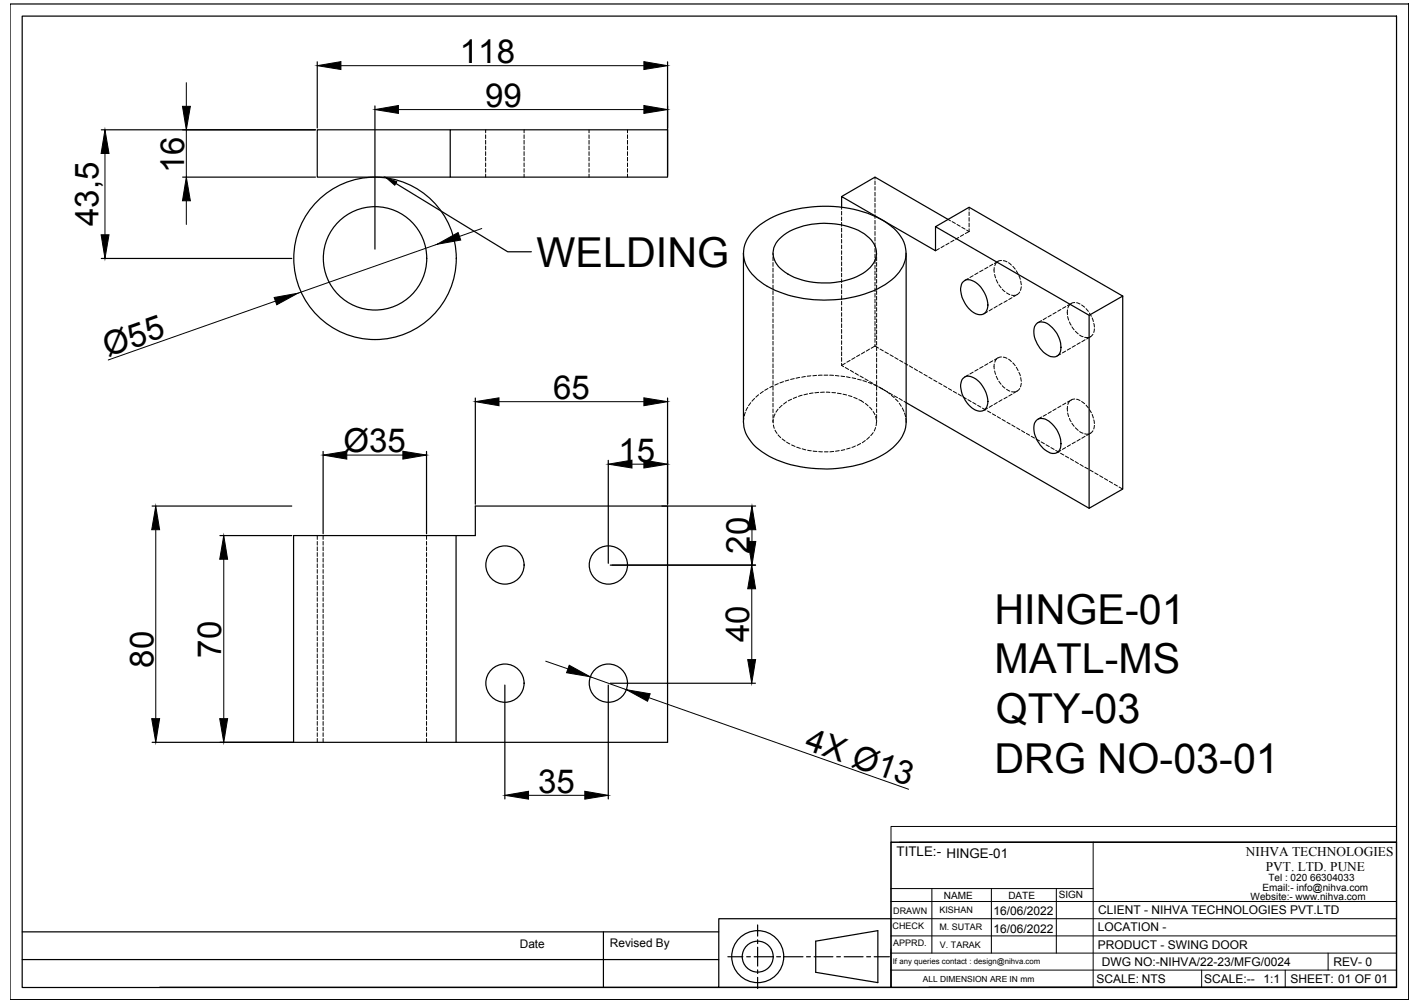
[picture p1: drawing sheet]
<svg xmlns="http://www.w3.org/2000/svg" width="297mm" height="210mm" viewBox="0 0 297 210" stroke-linecap="round" stroke-linejoin="round" font-family="sans-serif">
<!-- layer: 0 -->
<g fill="none" stroke="#000" stroke-width=".25">
<path d="M2.1 .8h292.6v208.4h-292.6zM4.6 3.4h287.5v203.3h-287.5zM66.4 12.9v13.9M139.6 12.9v23.8M21.2 27.2h44.8M38.2 37.1h27.8M78.4 22.2v29.9M82.8 38.4l23.4 14.3h5M94.2 27.2h45.4v9.9h-45.4zM94.2 27.2h-27.8v9.9h27.8M21.2 54.1h39.8M155.5 53v35.3a8.4 8.4 0 0 0 4.6 6.7 26.4 26.4 0 0 0 19.3 2.3 15.1 15.1 0 0 0 9.3-5.9l.6-1.2 .3-1.9v-35.3"/>
<path d="M157.7 48.2a19.5 19.5 0 0 1 12.2-4.9 24.3 24.3 0 0 1 15.8 3.5 7.2 7.2 0 0 1 3.6 7.7 10.1 10.1 0 0 1-5.8 6 26.8 26.8 0 0 1-23-.6 9.2 9.2 0 0 1-4.9-6.2 6.6 6.6 0 0 1 2.1-5.5zM163.1 50a13.9 13.9 0 0 1 10.1-3.2 13.6 13.6 0 0 1 8.6 3 4.2 4.2 0 0 1-.2 6.6 15.6 15.6 0 0 1-13.1 2.4 9.7 9.7 0 0 1-6.3-4 4 4 0 0 1 .9-4.8zM176.1 43.4v-2.3l19.6 11.4v-5.1M176.1 41.1l6.9-4 15.3 8.8M201.5 59a1.94 1.94 0 0 1 2.6 .1 6 6 0 0 1 2.4 5.5 1.7 1.7 0 0 1-2.8 .8 5.9 5.9 0 0 1-2.6-5.9zM201.5 79.2a1.94 1.94 0 0 1 2.6 .1 6 6 0 0 1 2.4 5.5 1.7 1.7 0 0 1-2.8 .8 5.8 5.8 0 0 1-2.6-5.8zM216.8 67.8a2.39 2.39 0 0 1 3.3 .8 5.4 5.4 0 0 1 1.6 5.2 1.66 1.66 0 0 1-2.7 .4 5.9 5.9 0 0 1-2.6-5.8zM227.8 66l7.1-4v40.3l-7.1 4.1zM234.9 62l-32.2-18.6-7 4 32.1 18.6M67.6 94.5v17.2M89.2 94.5v17.2M99.4 83.3v22.2"/>
<path d="M127.2 96.3v21.6M139.6 83.3v22.2M189.6 84.3l38.2 22.1M216.8 88a2.39 2.39 0 0 1 3.3 .8 5.4 5.4 0 0 1 1.6 5.2 1.66 1.66 0 0 1-2.7 .4 5.9 5.9 0 0 1-2.6-5.8zM31.8 105.9h29.2M46 112.1h15M95.4 112.1h4v-6.2h40.2v49.4h-107.8M95.4 112.1h-34v43.2M95.4 112.1v43.2M127.7 118.3h30.4M138.5 105.9h19.6M105.6 143.4v23.8"/>
<path d="M127.2 143.4v23.8M127.7 143h30.3M186.4 176.3h105.7v30.3h-105.7zM4.6 195h145.8M126.2 195v11.7M158.5 193.6v2.3M158.5 196.7v.8M158.5 198.2v4M170.6 197l13-2.2v10.8l-13-2.1zM186.4 192.3h-36v14.3h-117M4.6 200.8h145.8M150.4 206.6h36"/>
<path d="M152.3 200.2h3.1M156.2 200.2h.8M157.8 200.2h3.9M158.5 203v.7M158.5 204.5v2.4M162.5 200.2h.8M164 200.2h4M168.7 200.2h.8M170.3 200.2h3.9M175 200.2h.8M176.6 200.2h3.9M181.3 200.2h.8"/>
<path d="M182.9 200.2h3.1M194.3 206.6h97.8"/>
<circle cx="78.4" cy="54.1" r="17"/>
<circle cx="78.4" cy="54.1" r="10.8"/>
<circle cx="105.6" cy="118.2" r="4"/>
<circle cx="127.3" cy="118.2" r="4"/>
<circle cx="105.6" cy="143" r="4"/>
<circle cx="127.3" cy="143" r="4"/>
<circle cx="158.5" cy="200.2" r="5.4"/>
<circle cx="158.5" cy="200.2" r="3.2"/>
</g>
<g fill="none" stroke="#000" stroke-width=".21">
<path d="M39 17.3v5M71.3 13.7h63.4M22 32.1v17M39 27.2v9.9M83.3 22.9h51.4M101.6 27.2v.6M101.6 28.2v.8M101.6 29.4v.8M101.6 30.6v.8M101.6 31.7v.8M101.6 32.9v.8M101.6 34.1v.8"/>
<path d="M101.6 35.3v.8M101.6 36.4v.7M109.6 27.2v.6M109.6 28.2v.8M109.6 29.4v.8M109.6 30.6v.8M109.6 31.7v.8M109.6 32.9v.8M109.6 34.1v.8M109.6 35.3v.8M109.6 36.4v.7M123.2 27.2v.6"/>
<path d="M123.2 28.2v.8M123.2 29.4v.8M123.2 30.6v.8M123.2 31.7v.8M123.2 32.9v.8M123.2 34.1v.8M123.2 35.3v.8M123.2 36.4v.7M131.3 27.2v.6M131.3 28.2v.8M131.3 29.4v.8M131.3 30.6v.8"/>
<path d="M131.3 31.7v.8M131.3 32.9v.8M131.3 34.1v.8M131.3 35.3v.8M131.3 36.4v.7M183 37.1v.4M183 37.9v.7M183 39.1v.7M39 42v5M91.4 51.1l-29.1 10.3M100.8 47.8l-4.7 1.7M161.7 53v.4"/>
<path d="M161.7 53.7v.9M161.7 54.9v.8M161.7 56.1v.8M161.7 57.3v.8M161.7 58.5v.8M161.7 59.7v.7M176.1 43.4v.4M176.1 44.2v.8M176.1 45.4v.8M176.1 46.6v.8M176.1 47.7v.8M176.1 48.9v.8"/>
<path d="M176.1 50.1v.8M176.1 51.3v.8M176.1 52.5v.7M176.1 53.6v.8M176.1 54.8v.8M176.1 56v.8M176.1 57.2v.7M176.1 58.4v.7M176.1 59.5v.8M183 40.2v.8M183 41.4v.8M183 42.6v.8"/>
<path d="M183 43.8v.8M183 44.9v.8M183 46.1v.8M183 47.3v.8M183 48.5v.8M183 49.6v.8M183 50.8v.8M183 52v.8M183 53.2v.8M183 54.3v.8M183 55.5v.8M183 56.7v.8"/>
<path d="M183 57.9v.8M183 59.1v.7M183.4 53v.4M183.4 53.7v.9M183.4 54.9v.8M183.4 56.1v.8M183.4 57.3v.8M183.4 58.5v.8M183.4 59.7v.7M196.5 52l-.8 .5M197.5 51.4l-.7 .4M198.3 45.9l.5 .3"/>
<path d="M198.5 50.9l-.6 .4M199.2 46.4l.6 .4M199.5 50.3l-.6 .4M200.2 47l.7 .4M200.6 49.7l-.7 .4M201.2 47.6l.7 .3M201.6 49.1l-.7 .4M202.2 48.2l.5 .3M202.6 58.3l-.8 .4M202.7 43.4v.6M202.7 44.4v.7M202.7 45.5v.8"/>
<path d="M202.7 46.7v.8M202.7 47.9v.6M202.7 48.5l-.8 .4M203.6 57.7l-.7 .4M204.6 57.1l-.7 .4M205.6 56.5l-.7 .4M206.7 55.9l-.7 .4M207.7 55.3l-.7 .4M208 56v1M208.1 57.4l.2 .8M208.4 58.5l.3 .8M208.5 54.9l-.4 .7"/>
<path d="M208.9 59.6l.5 .6M209.5 54.5l-.7 .1-.8 .5M209.9 54.6l.7 .2M211 55l.6 .5M211.9 55.7l.5 .6M212.6 56.7l.4 .6M213.1 57.7l.3 .7M213.5 58.8l.1 .8M57.6 63l-35 12.3M161.7 60.8v.8M161.7 62v.8M161.7 63.2v.8"/>
<path d="M161.7 64.4v.7M161.7 65.6v.7M161.7 66.7v.8M161.7 67.9v.8M161.7 69.1v.8M161.7 70.3v.8M161.7 71.4v.8M161.7 72.6v.8M161.7 73.8v.8M161.7 75v.8M161.7 76.1v.8M161.7 77.3v.8"/>
<path d="M161.7 78.5v.8M161.7 79.7v.8M163.9 79.9l-.8 .2M165 79.5l-.8 .2M166.1 79.2l-.7 .2M167.3 79l-.8 .1M168.5 78.8l-.8 .1M169.6 78.6l-.7 .1M170.8 78.6h-.8M172 78.5l-.8 .1M172.4 78.5h.8M173.6 78.5l.8 .1"/>
<path d="M174.7 78.6l.8 .1M175.9 78.7l.8 .1M176.1 76.5l.4 .2M176.1 60.7v.8M176.1 61.9v.8M176.1 63.1v.7M176.1 64.2v.8M176.1 65.4v.8M176.1 66.6v.8M176.1 67.8v.8M176.1 68.9v.9M176.1 70.1v.8"/>
<path d="M176.1 71.3v.8M176.1 72.5v.8M176.1 73.6v.9M176.1 74.8v.8M176.1 76v.5M176.8 76.9l.7 .4M176.8 76l-.7 .5M177.1 78.9l.7 .1M177.8 75.4l-.6 .4M177.9 77.5l.6 .4M178.3 79.1l.7 .1M178.8 74.8l-.6 .4"/>
<path d="M178.9 78.1l.7 .4M179.4 79.4l.8 .1M179.9 74.2l-.7 .4M179.9 78.7l.7 .4M180.5 79.7l.8 .2M180.9 73.6l-.7 .5M180.9 79.3l.7 .4M181.9 73.1l-.7 .4M181.9 79.9l.7 .3M183 72.4l.8 .4M183 72.4l-.8 .5M183 60.3v.7"/>
<path d="M183 61.4v.8M183 62.6v.8M183 63.8v.8M183 65v.7M183 66.2v.7M183 67.3v.8M183 68.5v.8M183 69.7v.8M183 70.9v.8M183 72v.4M183.4 60.8v.8M183.4 62v.8"/>
<path d="M183.4 63.2v.8M183.4 64.4v.7M183.4 65.6v.7M183.4 66.7v.8M183.4 67.9v.8M183.4 69.1v.8M183.4 70.3v.8M183.4 71.4v.8M183.4 72.6v.8M183.4 73.8v.8M183.4 75v.8M183.4 76.1v.8"/>
<path d="M183.4 77.3v.8M183.4 78.5v.8M183.4 79.7v.8M184.1 73.1l.7 .3M185.1 73.6l.7 .4M186.2 74.2l.6 .4M187.2 74.8l.7 .4M188.2 75.4l.7 .4M189.2 76l.7 .4M190.2 76.6l.7 .4M191.2 77.2l.7 .4M192.3 77.8l.6 .3"/>
<path d="M193.3 78.3l.7 .4M194.3 78.9l.7 .4M195.3 79.5l.7 .4M202.6 78.5l-.8 .4M203.6 77.9l-.7 .4M204.6 77.3l-.7 .4M205.6 76.7l-.7 .4M206.6 65.2l-.8 .5M206.7 76.1l-.7 .4M207.6 64.6l-.7 .5M207.7 75.5l-.7 .4M208 76.2v1"/>
<path d="M208.1 77.6l.2 .7M208.4 78.7l.3 .7M208.5 75.1l-.4 .7M208.6 64l-.7 .5M208.9 79.8l.5 .6M209.5 74.7l-.7 .2-.8 .4M209.6 63.4l-.7 .5M209.7 60.5l.5 .5M209.9 74.7l.7 .3M210.6 61.3l.6 .4M210.7 62.9l-.7 .4M211 75.2l.6 .5"/>
<path d="M211.6 61.8h.8M211.7 62.3l-.7 .4M211.9 75.9l.5 .6M212.6 76.9l.4 .6M212.8 61.6l-.8 .5M213.1 77.9l.3 .7M213.3 61.1l-.5 .6M213.5 79l.1 .8M213.6 60l-.1 .8M217.9 67.1l-.8 .4M218.9 66.5l-.7 .4M219.9 65.9l-.7 .4"/>
<path d="M220.9 65.3l-.7 .4M221.9 74.1l-.8 .4M221.9 64.8l-.6 .3M222.9 73.5l-.7 .4M223 64.2l-.7 .3M223.3 64.8v1.1M223.3 66.2l.2 .8M223.7 67.4l.4 .7M223.8 63.8l-.4 .7M223.9 72.9l-.6 .4M224.1 63.5l-.8 .5M224.2 68.4l.5 .6"/>
<path d="M224.8 63.3l-.7 .2M224.9 69.3l.6 .6M224.9 72.3l-.6 .4M225.2 63.4l.7 .2M225.8 70.1l.8 .4M226 71.7l-.7 .4M226.3 63.8l.6 .5M226.9 70.6h.8M227 71.1l-.7 .4M227.2 64.6l.5 .6M227.9 65.5l.4 .7M228.1 70.5l-.8 .4"/>
<path d="M228.5 66.5l.2 .8M228.6 70l-.5 .5M228.8 67.7l.1 .7M228.9 68.8l-.1 .8M72.5 95.2h11.8M104.4 84.1h30.3M132.2 97.1h2.5M155.6 87.4l-.1 .9M155.9 86.3l-.2 .8M156.4 85.2l-.4 .8M157 84.3l-.4 .6M157.8 83.4l-.5 .6"/>
<path d="M158.7 82.6l-.6 .5M159.7 81.9l-.7 .5M160.6 81.3l-.6 .4M161.7 80.8l-.7 .3M161.7 80.8v.8M161.7 82v.8M161.7 83.2v.8M161.7 84.4v.8M161.7 85.6v.7M161.7 86.8v.7M161.7 87.9v.4M161.7 87.7v.8"/>
<path d="M161.8 88.9l.2 .7M162.1 90l.4 .7M162.1 86.6l-.2 .8M162.8 91l.5 .6M162.8 85.6l-.5 .7M162.8 80.3l-.7 .3M163.6 91.8l.6 .5M163.6 84.8l-.6 .5M164.5 92.5l.7 .4M164.5 84.1l-.6 .5M165.6 93.1l.7 .3M165.6 83.6l-.7 .3"/>
<path d="M166.7 93.6l.7 .2M166.7 83.1l-.8 .3M167.8 93.9l.8 .2M167.8 82.7l-.8 .3M168.9 94.2l.8 .1M168.9 82.5l-.7 .1M170.1 94.4l.8 .1M170.1 82.2l-.8 .2M171.3 94.5l.7 .1M171.3 82.1l-.8 .1M172.5 94.6h.7M172.5 82.1h-.9"/>
<path d="M172.8 82.1h.8M174 82.2h.8M174.4 94.5l-.8 .1M175.2 82.3l.8 .1M175.5 94.3l-.7 .1M176.3 82.5l.8 .2M176.7 94.1l-.7 .2M177.5 82.8l.7 .2M177.8 93.8l-.7 .2M178.6 83.2l.7 .3M178.9 93.3l-.7 .3M179.6 83.6l1.1 .6"/>
<path d="M180 92.8l-.7 .4M181 84.4l.6 .5M181 92.2l-.6 .5M181.6 80l.8 .3M181.9 85.2l.5 .6M181.9 91.4l-.6 .6M182.7 86.1l.3 .7M182.7 90.5l-.6 .7M182.7 80.5l.7 .3M183 80.5l.6 .3M183.2 87.2l.2 1.1-.2 .8M183.2 89.5l-.3 .7"/>
<path d="M183.4 80.8v.8M183.4 82v.8M183.4 83.2v.8M183.4 84.4v.8M183.4 85.6v.7M183.4 86.8v.7M183.8 81l1.4 .8M184 81.1l.6 .3M185 81.6l.7 .4M185.5 82l.7 .5M186 82.2l.7 .4M186.5 82.7l.6 .5"/>
<path d="M187 82.8l.7 .4M187.3 83.5l.6 .6M188.1 83.4l.7 .4M188.1 84.4l.4 .6M188.8 85.4l.3 .7M189.1 84l.5 .3M189.2 86.4l.2 .8M189.5 87.6l.1 .7M196.4 80.1l.6 .4M197.4 80.7l.7 .4M198.4 81.3l.7 .4M199.4 81.9l.7 .4"/>
<path d="M200.4 82.5l.7 .4M201.5 83l.6 .5M202.5 83.6l.6 .5M203.5 84.2l.7 .4M204.5 84.8l.7 .4M205.5 85.4l.7 .4M206.6 86l.6 .4M206.6 85.4l-.8 .5M207.6 86.6l.7 .4M207.6 84.8l-.7 .4M208.6 87.2l.7 .4M208.6 84.2l-.7 .5"/>
<path d="M209.6 87.8l.7 .4M209.6 83.6l-.7 .5M209.7 80.7l.5 .5M210.6 81.5l.6 .4M210.6 88.4l.7 .4M210.7 83.1l-.7 .4M211.6 82h.8M211.7 88.9l.6 .5M211.7 82.5l-.7 .4M212.7 89.5l.6 .4M212.8 81.8l-.8 .5M213.3 81.3l-.5 .6"/>
<path d="M213.6 80.2l-.1 .8M213.7 90.1l.7 .4M214.7 90.7l.7 .4M215.7 91.3l.7 .4M216.7 91.9l.8 .4M217.8 92.5l.7 .4M217.9 87.3l-.8 .4M218.8 93.1l.7 .4M218.9 86.7l-.7 .4M219.8 93.7l.7 .4M219.9 86.1l-.7 .4M220.8 94.3l.7 .3"/>
<path d="M220.9 85.5l-.7 .4M221.9 94.9l.6 .3M221.9 94.3l-.8 .4M221.9 84.9l-.6 .4M222.9 95.4l.6 .4M222.9 93.7l-.7 .4M223 84.4l-.7 .3M223.3 85v1M223.3 86.4l.2 .8M223.7 87.6l.4 .7M223.8 84l-.4 .7M223.9 96l.7 .4"/>
<path d="M223.9 93.1l-.6 .4M224.1 83.7l-.8 .4M224.2 88.6l.5 .6M224.8 83.5l-.7 .2M224.9 96.6l.7 .4M224.9 89.5l.6 .6M224.9 92.5l-.6 .4M225.2 83.6l.7 .2M225.8 90.3l.8 .4M225.9 97.2l.7 .4M226 91.9l-.7 .4M226.3 84l.6 .5"/>
<path d="M226.9 90.8h.8M226.9 97.8l.8 .4M227 91.3l-.7 .4M227.2 84.8l.5 .6M227.9 85.7l.4 .7M228 98.4l.7 .3M228.1 90.7l-.8 .4M228.5 86.7l.2 .8M228.6 90.2l-.5 .5M228.8 87.9l.1 .7M228.9 89l-.1 .8M229 99l.7 .3"/>
<path d="M230 99.6l.7 .3M32.6 110.9v39.5M46.8 117v33.4M66.4 112.1v.8M66.4 113.3v.8M66.4 114.5v.8M66.4 115.6v.8M66.4 116.8v.8M66.4 118v.8M66.4 119.2v.8M67.6 112.1v.8M67.6 113.3v.8"/>
<path d="M67.6 114.5v.8M67.6 115.6v.8M67.6 116.8v.8M67.6 118v.8M67.6 119.2v.8M89.2 112.1v.8M89.2 113.3v.8M89.2 114.5v.8M89.2 115.6v.8M89.2 116.8v.8M89.2 118v.8M89.2 119.2v.8"/>
<path d="M157.3 110.9v2.4M231 100.1l.7 .4M232.1 100.7l.6 .4M233.1 101.3l.7 .4M234.1 101.9l.8 .4M66.4 120.4v.7M66.4 121.5v.8M66.4 122.7v.8M66.4 123.9v.8M66.4 125.1v.7M66.4 126.3v.7M66.4 127.5v.7"/>
<path d="M66.4 128.6v.8M66.4 129.8v.8M66.4 131v.8M66.4 132.2v.7M66.4 133.3v.8M66.4 134.5v.8M66.4 135.7v.8M66.4 136.8v.9M66.4 138v.8M66.4 139.2v.8M67.6 120.4v.7M67.6 121.5v.8"/>
<path d="M67.6 122.7v.8M67.6 123.9v.8M67.6 125.1v.7M67.6 126.3v.7M67.6 127.5v.7M67.6 128.6v.8M67.6 129.8v.8M67.6 131v.8M67.6 132.2v.7M67.6 133.3v.8M67.6 134.5v.8M67.6 135.7v.8"/>
<path d="M67.6 136.8v.9M67.6 138v.8M67.6 139.2v.8M89.2 120.4v.7M89.2 121.5v.8M89.2 122.7v.8M89.2 123.9v.8M89.2 125.1v.7M89.2 126.3v.7M89.2 127.5v.7M89.2 128.6v.8M89.2 129.8v.8"/>
<path d="M89.2 131v.8M89.2 132.2v.7M89.2 133.3v.8M89.2 134.5v.8M89.2 135.7v.8M89.2 136.8v.9M89.2 138v.8M89.2 139.2v.8M114.2 138.4l4.6 1.6M157.3 123.2v14.8M66.4 140.4v.8M66.4 141.5v.9"/>
<path d="M66.4 142.7v.8M66.4 143.9v.8M66.4 145.1v.8M66.4 146.3v.8M66.4 147.5v.7M66.4 148.6v.8M66.4 149.8v.8M66.4 151v.8M66.4 152.2v.7M66.4 153.4v.7M66.4 154.5v.8M67.6 140.4v.8"/>
<path d="M67.6 141.5v.9M67.6 142.7v.8M67.6 143.9v.8M67.6 145.1v.8M67.6 146.3v.8M67.6 147.5v.7M67.6 148.6v.8M67.6 149.8v.8M67.6 151v.8M67.6 152.2v.7M67.6 153.4v.7M67.6 154.5v.8"/>
<path d="M89.2 140.4v.8M89.2 141.5v.9M89.2 142.7v.8M89.2 143.9v.8M89.2 145.1v.8M89.2 146.3v.8M89.2 147.5v.7M89.2 148.6v.8M89.2 149.8v.8M89.2 151v.8M89.2 152.2v.7M89.2 153.4v.7"/>
<path d="M89.2 154.5v.8M123.5 141.6l7.5 2.7M135.7 146l54.4 19.2M110.6 166.4h11.7M186.4 173h105.7v3.3h-105.7zM186.4 176.3v30.3M188.2 176.3h103.9M228.7 176.3v30.3M186.4 199.5h105.7M186.4 195.9h105.7M186.4 192.3h105.7M186.4 188.7h105.7"/>
<path d="M186.4 186h42.3M194.9 186v13.5M207.4 186v13.5M221 186v13.5M277.8 199.5v3.5M186.4 203h105.7M251.4 203v3.6M268.8 203v3.6"/>
</g>
<g fill="#000" stroke="#000" stroke-width=".21">
<path d="M66.4 13.7l4.9-.8v1.6zM134.7 12.9l4.9 .8-4.9 .8zM22 27.2l.8 4.9h-1.6zM38.2 22.3h1.6l-.8 4.9zM80.7 37.1l2.3 .9-.4 .8zM78.4 22.9l4.9-.8v1.6zM134.7 22.1l4.9 .8-4.9 .8zM21.2 49.1h1.6l-.8 5zM39 37.1l.8 4.9h-1.6zM91.4 51.1l4.4-2.4 .6 1.5zM57.3 62.3l5-.9-4.4 2.4zM67.6 95.2l4.9-.8v1.7z"/>
<path d="M84.3 94.4l4.9 .8-4.9 .9zM99.4 84.1l5-.8v1.6zM127.2 97.1l5-.8v1.6zM134.7 96.3l4.9 .8-4.9 .8zM134.7 83.3l4.9 .8-4.9 .8zM32.6 105.9l.8 5h-1.7zM46.8 112.1l.8 4.9h-1.6zM156.4 113.3h1.7l-.8 5zM157.3 105.9l.8 5h-1.7zM119.1 139.2l4.4 2.4-5-.8zM157.3 118.3l.8 4.9h-1.7zM156.4 138h1.7l-.8 5z"/>
<path d="M31.7 150.4h1.7l-.8 4.9zM46 150.4h1.6l-.8 4.9zM131 144.3l5 .9-.5 1.6zM105.6 166.4l5-.8v1.6zM122.3 165.6l4.9 .8-4.9 .8z"/>
</g>
<g font-size="8.6">
<text x="112.3" y="55.9">WELDING</text>
<text x="208" y="130.5">HINGE-01</text>
<text x="208.1" y="140.9">MATL-MS</text>
<text x="208.3" y="151.3">QTY-03</text>
<text x="208" y="161.7">DRG NO-03-01</text>
</g>
<g font-size="6.9">
<text x="96.2" y="13.3">118</text>
<text x="101.5" y="22.5">99</text>
<text x="38.5" y="36.2" transform="rotate(-90 38.5 36.2)">16</text>
<text x="20.6" y="47.3" transform="rotate(-90 20.6 47.3)">43,5</text>
<text x="22.5" y="74.7" transform="rotate(-19 22.5 74.7)">Ø55</text>
<text x="115.7" y="83.6">65</text>
<text x="71.9" y="94.6">Ø35</text>
<text x="129.4" y="96.6">15</text>
<text x="156.8" y="115.9" transform="rotate(-90 156.8 115.9)">20</text>
<text x="46.3" y="137.7" transform="rotate(-90 46.3 137.7)">70</text>
<text x="156.7" y="134.4" transform="rotate(-90 156.7 134.4)">40</text>
<text x="32.1" y="139.7" transform="rotate(-90 32.1 139.7)">80</text>
<text x="168.1" y="156.8" transform="rotate(19 168.1 156.8)">4X Ø13</text>
<text x="112.6" y="165.9">35</text>
</g>
<g font-size="2.8">
<text x="187.6" y="179.2">TITLE:- HINGE-01</text>
<text x="260.6" y="179.1">NIHVA TECHNOLOGIES</text>
<text x="264.8" y="182.3">PVT. LTD. PUNE</text>
</g>
<g font-size="2.5">
<text x="207.8" y="191.6">16/06/2022</text>
<text x="229.7" y="191.3">CLIENT - NIHVA TECHNOLOGIES PVT.LTD</text>
<text x="207.8" y="195.2">16/06/2022</text>
<text x="229.6" y="194.9">LOCATION -</text>
<text x="108.7" y="198.5">Date</text>
<text x="127.6" y="198.2">Revised By</text>
<text x="229.6" y="198.5">PRODUCT - SWING DOOR</text>
<text x="230.5" y="202.1">DWG NO:-NIHVA/22-23/MFG/0024</text>
<text x="279" y="202.1">REV- 0</text>
<text x="229.3" y="205.7">SCALE: NTS</text>
<text x="251.9" y="205.7">SCALE:--</text>
<text x="264.3" y="205.7">1:1</text>
<text x="269.9" y="205.7">SHEET: 01 OF 01</text>
</g>
<g font-size="2.1">
<text x="265.3" y="184.4">Tel : 020 66304033</text>
<text x="197.4" y="188.1">NAME</text>
<text x="210.9" y="188.2">DATE</text>
<text x="221.5" y="188">SIGN</text>
<text x="261.6" y="188.4">Website:- www.nihva.com</text>
<text x="264.1" y="186.5">Email:- info@nihva.com</text>
</g>
<g font-size="1.9">
<text x="186.8" y="191.2">DRAWN</text>
<text x="196.5" y="191.1">KISHAN</text>
<text x="186.7" y="194.4">CHECK</text>
<text x="186.8" y="198">APPRD.</text>
<text x="196.5" y="194.7">M. SUTAR</text>
<text x="196.6" y="198.3">V. TARAK</text>
</g>
<text font-size="1.8" x="193" y="205.4">ALL DIMENSION ARE IN mm</text>
<text font-size="1.6" x="186.8" y="201.7">If any queries contact : design@nihva.com</text>
</svg>
